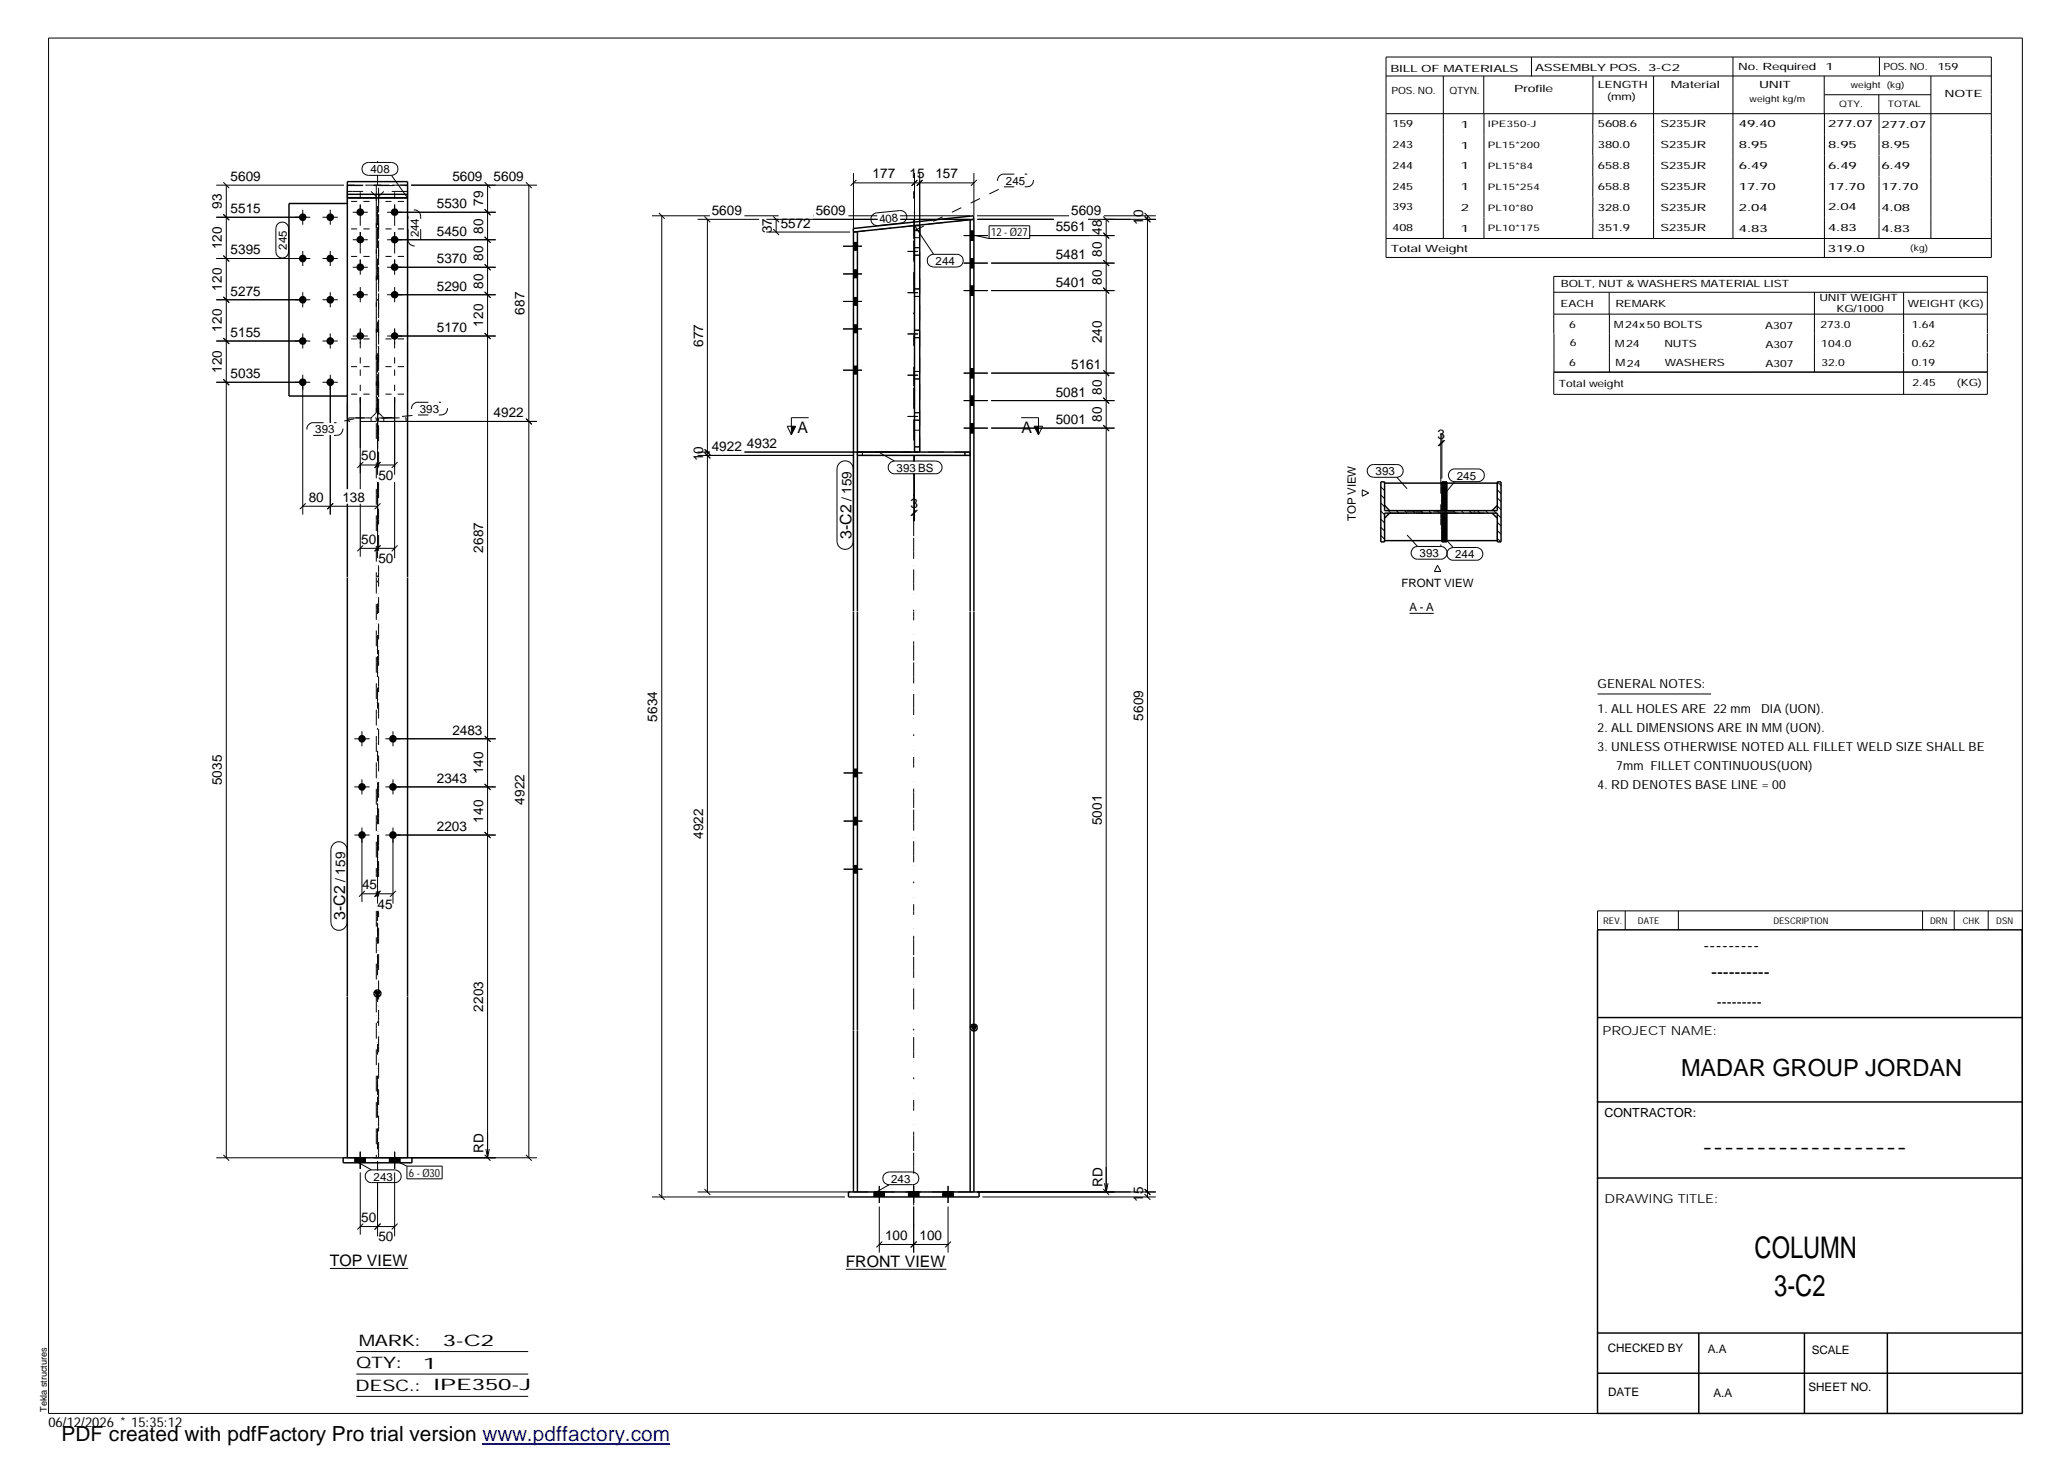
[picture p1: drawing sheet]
<svg xmlns="http://www.w3.org/2000/svg" width="420mm" height="297mm" viewBox="0 0 420 297" stroke-linecap="round" stroke-linejoin="round" font-family="sans-serif">
<g fill="none" stroke="#000" stroke-width=".2">
<path d="M9.9 7.7h401v279.5h-401zM281.6 11.6h123v40.7h-123zM281.6 15.4h123M293.2 15.4v33.1M301.5 15.4v7.7M311.1 11.6v3.9M323.6 15.4v16.2M336 15.4v33.1M352.1 11.6v36.9M370.6 15.4v7.7M370.7 19.2h21.6M381.7 19.2v3.9"/>
<path d="M381.8 11.6v3.8M392.3 15.4v33.1M43.9 37.6h26M45.4 37l1.2 1.2M46 37.6v197.6M73.2 39.1v1.2M73.9 33.4l.9-.4h4.7a1.31 1.31 0 0 1 1.4 1.3 1.31 1.31 0 0 1-1.4 1.3h-4.7a1.33 1.33 0 0 1-1.1-.8 1.33 1.33 0 0 1 .2-1.4zM79.5 35.6l3.3 4.6M80.2 39.1v1.2M83.5 37.6h25.6M98.5 37l1.2 1.2M99.1 37.6v197.6"/>
<path d="M106.8 37l1.2 1.2M107.4 37.6v197.6M173.4 37.2h24.5M173.4 35.2v11.2M174 36.6l-1.2 1.1M185.8 35.2v12.4M186.4 36.6l-1.2 1.1M186.9 35.2v12.4M187.5 36.6l-1.2 1.1 1.1-1.1M197.9 35.2v8.6M198.5 36.6l-1.2 1.1M281.6 23.1h123"/>
<path d="M301.5 23.1v25.4M323.6 31.6v4.2M323.6 35.8v4.2M370.7 23.1v29.2M381.8 23.1v25.4M43.9 52.5h19.1M43.9 44.1h19.1M45.4 51.9l1.2 1.2M45.4 43.5l1.2 1.2M56.4 45.5a1.28 1.28 0 0 1 1.4-.3 1.28 1.28 0 0 1 .8 1.2v4.7a1.29 1.29 0 0 1-1.3 1.3 1.29 1.29 0 0 1-1.3-1.3v-4.7l.1-.5zM61.5 42.6v3.1M61.5 51v3"/>
<path d="M61.5 59.4v3M65.5 52.5h3.1M65.5 44.1h3.1M67.1 42.6v3.1M67.1 51v3M67.1 59.4v3M71.3 40.9h1.3M71.3 46.5h1.3M71.3 52.1h1.3M71.7 43.1h3M71.7 48.7h3M71.7 54.3h3"/>
<path d="M71.7 59.9h3M73.2 41.6v4.3M73.2 47.1v4.4M73.2 52.7v3.1M73.2 58.3v3.1M73.8 40.9h1.3M73.8 46.5h1.3M73.8 52.1h1.3M78.3 40.9h1.2M78.3 46.5h1.2M78.3 52.1h1.2M78.7 43.1h22"/>
<path d="M78.7 48.7h22M78.7 54.3h22M78.7 59.9h22M80.2 41.6v4.3M80.2 47.1v4.4M80.2 52.7v3.1M80.2 58.3v3.1M80.8 40.9h1.3M80.8 46.5h1.3M80.8 52.1h1.3M98.5 59.3l1.2 1.2M98.5 53.7l1.2 1.2"/>
<path d="M98.5 48.1l1.2 1.2M98.5 42.5l1.2 1.2M132.5 43.8h11.7M133.9 43.3l1.1 1.1M134.5 43.8v199.4M141.7 44.6h12.5M143.1 44l1.2 1.2M143.7 44.6v197.6M151.3 43.8h6.9M155.7 44.6h22.6M155.7 47.1h17M157.1 46.6l1.2 1.1"/>
<path d="M157.1 44l1.2 1.2M157.7 44.6v2.5M165.2 43.8h.1M171.3 50h3.8M171.3 55.7h3.8M172.4 43.8h5.8M173.4 50.8h.8M173.4 49.3h.8M173.4 56.4h.8M173.4 54.8h.8M177.2 43.7l.6-.4 5-.5a1.28 1.28 0 0 1 1.4 1.1 1.28 1.28 0 0 1-1.2 1.4l-4.6 .5a1.28 1.28 0 0 1-1.3-.6 1.28 1.28 0 0 1 .1-1.5zM182.8 43.8h14.3"/>
<path d="M182.9 44.6h14.3M185.8 45.8l3.9 5.9M188.6 52.2l.8-.5h5a1.29 1.29 0 0 1 1.3 1.3 1.29 1.29 0 0 1-1.3 1.3h-4.7a1.31 1.31 0 0 1-1.1-2.1zM195.8 47.9h4.9M195.8 53.5h4.9M195.8 59h4.9M197.1 48.8h.8M197.1 46.9h.8M197.1 54.4h.8M197.1 52.5h.8M197.1 58.1h.8M198.2 47.9l2.8 .6"/>
<path d="M198.5 43.8h18.7M198.6 44.6h15.5M201 45.9h8.2v2.6h-8.2zM201.4 53.5h25M201.4 59h25M209.1 47.9h17.3M221.1 44.6h13.7M224.2 58.4l1.1 1.2M224.2 52.9l1.1 1.1M224.2 47.3l1.1 1.2M224.2 44l1.1 1.2M224.3 43.8h10.5"/>
<path d="M224.7 44.6v197.6M232.5 44l1.2 1.2-1.1-1.2M232.5 43.3l1.2 1.1M233.1 43.8v199.4M281.6 48.5h123M315.7 59.4h88.1M323.6 40v8.5M326.9 59.4v4.4M368.6 59.4v16.2M386.8 59.4v8.3M43.9 60.9h19.1M43.9 69.3h19.1"/>
<path d="M43.9 77.7h19.1M45.4 77.1l1.2 1.2M45.4 68.7l1.2 1.2M45.4 60.3l1.2 1.2M61.5 67.8v3M61.5 76.1v28.4M65.5 60.9h3.1M65.5 69.3h3.1M65.5 77.7h3.1M67.1 67.8v3M67.1 76.1v9.8M71.3 68.9h1.3"/>
<path d="M71.3 74.5h1.3M71.7 68.3h3M73.2 66.7v4.1M73.2 72.6v1.3M73.2 75.1v1.3M73.2 78.2v1.2M73.8 68.9h1.3M73.8 74.5h1.3M78.3 68.9h1.2M78.3 74.5h1.2M78.7 68.3h22M80.2 66.7v4.1"/>
<path d="M80.2 72.6v1.3M80.2 75.1v1.3M80.2 78.2v1.2M80.8 68.9h1.3M80.8 74.5h1.3M98.5 67.7l1.2 1.2M171.3 61.2h3.8M171.3 66.8h3.8M171.3 75.2h3.8M173.4 62h.8M173.4 60.4h.8M173.4 67.6h.8"/>
<path d="M173.4 66h.8M173.4 76h.8M173.4 74.4h.8M195.8 75.8h4.9M197.1 60h.8M197.1 76.8h.8M197.1 74.9h.8M201.4 75.8h25M224.2 75.2l1.1 1.2M315.7 63.8h88.1M315.7 75.6h88.1h-88M315.7 67.8v7.8"/>
<path d="M327 63.8v11.8M386.8 67.8v3.8M386.8 71.7v8.4M403.8 71.7v8.4h-88.1v-4.5M403.8 67.7v-11.5h-88.1v11.5M403.8 67.8v3.8M67.1 88.4v16.1M71.3 80.1h1.3M73.2 80.7v18.7M73.2 94.5h7M73.8 93.9l-1.2 1.2M73.8 80.1h1.3"/>
<path d="M76.7 80.8v15.7M76.7 97.9v15.5M77.1 85.6h32M77.3 93.9l-1.2 1.2M78.3 80.1h1.2M80.2 80.7v15.8M80.2 97.9v15.5M80.8 93.9l-1.2 1.2M80.8 80.1h1.3M106.8 85l1.2 1.2M141.7 92.5h31.8M141.7 91.8h2.5"/>
<path d="M143.1 91.9l1.2 1.2M143.1 91.3l1.2 1.1M151.3 91.8h33.8M159.9 86.6h1.8l-.9 1.7zM164.3 84.9h-3.5v3.4M170.6 94.1a1.65 1.65 0 0 1 1.8-.3 1.65 1.65 0 0 1 1 1.5v14.7a1.65 1.65 0 0 1-1.7 1.6 1.65 1.65 0 0 1-1.6-1.6v-14.7l.1-.7zM178.8 92l2.9 1.7M180.8 94.1l.9-.4h8.4a1.29 1.29 0 0 1 1.3 1.3 1.29 1.29 0 0 1-1.3 1.3h-8.4a1.28 1.28 0 0 1-1.2-.8 1.28 1.28 0 0 1 .3-1.4zM185.6 92.5v1.3M185.6 96.2v9.7M185.8 92.5v1.3M185.8 96.2v9.7"/>
<path d="M195.8 81.4h4.9M195.8 87h4.9M197.1 82.4h.8M197.1 80.5h.8M197.1 88h.8M197.1 86h.8M201.4 81.4h25M201.4 87h25M207.5 84.9h3.5v3.4M210.1 86.6h1.7l-.8 1.7zM224.2 86.4l1.1 1.2M224.2 80.8l1.1 1.2"/>
<path d="M276.8 99.5l1.3 .6-1.3 .7zM278 94.9l.8-.5h5a1.29 1.29 0 0 1 1.3 1.3 1.29 1.29 0 0 1-1.3 1.3h-4.7a1.31 1.31 0 0 1-1.1-2.1zM280.5 98.9l.8 .8M281.1 97.9l.2 .1M283.8 97l2.1 2.3M292.7 90h.2M292.7 88v9.2M292.9 88v9.2M293.1 97.9l-.2 .1M293.2 97.9l-.3 .3M293.3 89.4l-1.2 1.2M293.4 97.9l-.5 .4"/>
<path d="M293.5 97.9l-.6 .6M293.5 89.4l-1.1 1.2M293.6 97.9l-.7 .7M293.8 97.9l-.9 .8M293.9 97.9l-1 1M294 97.9l-1.1 1.1M294 98.1l-1.1 1.1M294 98.2l-1.1 1.1M294 98.4l-1.1 1M294 98.5l-1.1 1.1M294 98.7l-1.1 1M294 98.8l-1.1 1.1"/>
<path d="M294 99l-1.1 1M294 99.1l-1.1 1M294 99.2l-1.1 1.1M294 99.4l-1.1 1M294 99.5l-1.1 1.1M294 99.6l-1.1 1.1M294 99.8l-1.1 1.1M294 99.9l-1.1 1.1M294.6 95.7l.7-.4h5a1.29 1.29 0 0 1 1.3 1.3 1.29 1.29 0 0 1-1.3 1.3h-4.7a1.31 1.31 0 0 1-1.2-.8 1.31 1.31 0 0 1 .2-1.4zM295.6 97.9l-2.5 2.9M304.2 97.9l.8 .8M304.2 99.5l.8 .8"/>
<path d="M61.5 102.9h15.2M62.1 102.3l-1.2 1.1M67.7 102.3l-1.2 1.1M73.2 102.3v10.8M73.2 111.4h7M73.8 110.8l-1.2 1.2M77.3 102.3l-1.2 1.1M77.3 110.8l-1.2 1.2M80.8 110.8l-1.2 1.2M185.6 104.2h.2M186.2 103.6l-1.2 1.2M186.4 103.6l-1.2 1.2"/>
<path d="M280.5 100.6l.8 .7M280.5 102.2l.8 .8M280.5 103.8l.8 .8M280.5 105.5l.8 .7M280.5 107.1l.8 .8M280.5 108.8l.8 .7M282.1 103.7l.5 .6M283.7 103.7l.5 .6M285.4 103.7l.5 .6M285.9 108.7l2.1 2.3M287 103.7l.5 .6M287.1 111.4l.4-.3 .5-.1h4.7a1.29 1.29 0 0 1 1.3 1.3 1.29 1.29 0 0 1-1.3 1.3h-4.7a1.31 1.31 0 0 1-1.2-.8 1.31 1.31 0 0 1 .3-1.4z"/>
<path d="M288.7 103.7l.4 .6M290.3 103.7l.5 .6M292 103.7l.4 .6M292.1 114.8l.6 1.3h-1.3zM293.1 104.3l-.2 .1M293.2 108.9l2 2.3M293.2 104.3l-.3 .2M293.4 104.3l-.5 .4M293.5 104.3l-.6 .5M293.6 103.7l.5 .6M293.6 104.3l-.7 .6M293.8 104.3l-.9 .8"/>
<path d="M293.9 104.3l-1 .9M294 104.3l-1.1 1.1M294 104.5l-1.1 1M294 104.6l-1.1 1M294 104.8l-1.1 1M294 104.9l-1.1 1M294 105l-1.1 1.1M294 105.2l-1.1 1M294 105.3l-1.1 1.1M294 105.4l-1.1 1.1M294 105.6l-1.1 1M294 105.7l-1.1 1.1"/>
<path d="M294 105.9l-1.1 1M294 106l-1.1 1M294 106.2l-1.1 1M294 106.3l-1.1 1M294 106.5l-1.1 1M294 106.6l-1.1 1M294 106.7l-1.1 1.1M294 106.9l-1.1 1M294 107l-1.1 1.1M294 107.1l-1.1 1.1M294 107.3l-1.1 1M294 107.4l-1.1 1.1"/>
<path d="M294 107.6l-1.1 1M294 107.7l-1.1 1M294 107.9l-1.1 1M294 108l-1.1 1M294 108.1l-1.1 1.1M294 108.3l-1.1 1M294 108.4l-1.1 1.1M294 108.6l-1.1 1M294 108.7l-1.1 1.1M294 108.8l-1.1 1.1M294 109l-1.1 1M294 109.1l-1 1"/>
<path d="M294 109.2l-.9 .9M294 109.4l-.7 .7M294 109.5l-.6 .6M294 109.7l-.5 .4M294 109.8l-.3 .3M294 110l-.2 .1M294 100.1l-1.1 1M294 100.2l-1.1 1.1M294 100.4l-1.1 1M294 100.5l-1.1 1M294 100.7l-1.1 1M294 100.8l-1.1 1"/>
<path d="M294 100.9l-1.1 1.1M294 101.1l-1.1 1M294 101.2l-1.1 1.1M294 101.3l-1.1 1.1M294 101.5l-1.1 1.1M294 101.6l-1.1 1.1M294 101.8l-1.1 1M294 101.9l-1.1 1.1M294 102.1l-1.1 1M294 102.2l-1.1 1M294 102.3l-1.1 1.1M294 102.5l-1.1 1"/>
<path d="M294 102.6l-1.1 1.1M294 102.8l-1 .9M294 102.9l-.9 .8M294 103l-.7 .7M294 103.2l-.6 .5M294 103.3l-.5 .4M294 103.4l-.3 .3M294 103.6l-.2 .1M294.3 111.6l.9-.4h4.8a1.29 1.29 0 0 1 1.3 1.3 1.29 1.29 0 0 1-1.3 1.3h-4.8a1.27 1.27 0 0 1-1.2-.8 1.27 1.27 0 0 1 .3-1.4zM295.3 103.7l.4 .6M296.9 103.7l.5 .6M298.5 103.7l.5 .6"/>
<path d="M300.2 103.7l.5 .6M301.8 103.7l.5 .6M303.5 103.7l.5 .6M304.2 101.2l.8 .7M304.2 102.8l.8 .8M304.2 104.5l.8 .7M304.2 106.1l.8 .8M304.2 107.8l.8 .7M304.2 109.4l.7 .7M286.4 124.6h4.9M72 150.1h3.1M72 159.9h3.1"/>
<path d="M73.5 148.6v3M73.5 158.4v3M78.3 150.1h22.4M78.3 159.9h22.4M79.8 148.6v3M79.8 158.4v3M98.5 159.3l1.2 1.2M98.5 149.5l1.2 1.2-1.1-1.1M171.4 157h3.8M173.4 157.8h.8M173.4 156.3h.8M324.6 141h23"/>
<path d="M67.7 171.5a1.65 1.65 0 0 1 1.8-.4 1.65 1.65 0 0 1 1 1.6v14.7a1.65 1.65 0 0 1-1.6 1.6 1.65 1.65 0 0 1-1.7-1.6v-14.7l.2-.7zM72 169.7h3.1M73.5 168.1v15.2M76.7 170.4v13.2M78.3 169.7h22.4M79.8 168.1v15.5M98.5 169.1l1.2 1.2M171.4 166.8h3.8M171.4 176.6h3.8M173.4 167.6h.8M173.4 166.1h.8M173.4 177.4h.8"/>
<path d="M173.4 175.8h.8M73.5 181.6h6.3M74.1 181l-1.2 1.2M77.3 181l-1.2 1.2M80.4 181l-1.2 1.2M330.2 185.1v3.8M341 185.1v3.8M390.6 185.1v3.8M397 185.1v3.8M403.9 185.1v3.8M410.9 185.1h-86.3v3.8M43.9 235.2h26"/>
<path d="M45.4 234.6l1.2 1.2M72.1 235.2v1M72.5 236l3 1.7M73.2 234v3.5M73.2 238.2v12.7M74.3 235.2v1M74.6 238.1l.9-.4h4.7a1.29 1.29 0 0 1 1.3 1.3 1.29 1.29 0 0 1-1.3 1.3h-4.7a1.28 1.28 0 0 1-1.2-.8 1.28 1.28 0 0 1 .3-1.4zM76.7 235.9v1.9M79.1 235.2v1M80.2 234v3.5M80.2 238.2v13M80.2 235.7l2.5 1.2"/>
<path d="M81.2 235.2v1M82.7 236.9h7.1v2.6h-7.1zM83.5 235.2h25.6M98.5 234.6l1.2 1.2M98.7 233.5l.4 1.7M99.4 233.5l-.3 1.7M106.8 234.6l1.2 1.2M179.7 238.5l1-.4h4.7a1.29 1.29 0 0 1 1.3 1.3 1.29 1.29 0 0 1-1.3 1.3h-4.7a1.27 1.27 0 0 1-1.3-.8 1.27 1.27 0 0 1 .3-1.4zM67 257.7h15.9M73.2 249.2h7M73.8 248.6l-1.2 1.2M76.7 240.2v11"/>
<path d="M77.3 248.6l-1.2 1.2M80.8 248.6l-1.2 1.2M132.5 243.2h39.2M133.9 242.6l1.1 1.2M141.7 242.2h31M143.1 241.6l1.2 1.2M171.8 257.9h20.5M177.6 242.2v1M178.6 240.9v3.5M178.6 245.1v9.4M178.6 252.8h14M179.2 252.3l-1.1 1.1"/>
<path d="M179.7 242.2v1M180.7 240.7l-3 1.7M184.6 242.2v1M185.6 240.9v3.5M185.6 245.1v9.4M186.2 252.3l-1.2 1.1M186.7 242.2v1M191.6 242.2v1M192.6 240.9v3.5M192.6 245.1v9.4M193.2 252.3l-1.2 1.1M193.7 242.2v1"/>
<path d="M198.6 242.2h36.2M199.6 243.2h35.2M224.2 241.6l1.1 1.2M224.4 240.4l.3 1.8M225.1 240.4l-.4 1.8M232.5 242.6l1.2 1.2M232.5 241.6l1.2 1.2-1.1-1.2M72.4 274.6h34.9M72.4 279.2h34.9M72.4 283.7h34.9"/>
</g>
<g fill="#000">
<path d="M160.8 86.6h.9l-.9 1.7zM210.1 86.6h.9v1.7zM76.1 201.5h1.2l-.6 1zM197.3 208.4h1.1l-.5 1z"/>
<path d="M173.4 49.3h.8v1.5h-.8z" fill-rule="evenodd"/>
<path d="M173.4 49.3h.8v1.5h-.8z" fill-rule="evenodd"/>
<path d="M173.4 54.8h.8v1.6h-.8z" fill-rule="evenodd"/>
<path d="M173.4 54.8h.8v1.6h-.8z" fill-rule="evenodd"/>
<path d="M197.1 46.9h.8v1.9h-.8z" fill-rule="evenodd"/>
<path d="M197.1 46.9h.8v1.9h-.8z" fill-rule="evenodd"/>
<path d="M197.1 52.5h.8v1.9h-.8z" fill-rule="evenodd"/>
<path d="M197.1 52.5h.8v1.9h-.8z" fill-rule="evenodd"/>
<path d="M173.4 60.4h.8v1.6h-.8z" fill-rule="evenodd"/>
<path d="M173.4 60.4h.8v1.6h-.8z" fill-rule="evenodd"/>
<path d="M173.4 66h.8v1.6h-.8z" fill-rule="evenodd"/>
<path d="M173.4 66h.8v1.6h-.8z" fill-rule="evenodd"/>
<path d="M173.4 74.4h.8v1.6h-.8z" fill-rule="evenodd"/>
<path d="M173.4 74.4h.8v1.6h-.8z" fill-rule="evenodd"/>
<path d="M197.1 58.1h.8v1.9h-.8z" fill-rule="evenodd"/>
<path d="M197.1 58.1h.8v1.9h-.8z" fill-rule="evenodd"/>
<path d="M197.1 74.9h.8v1.9h-.8z" fill-rule="evenodd"/>
<path d="M197.1 74.9h.8v1.9h-.8z" fill-rule="evenodd"/>
<path d="M197.1 80.5h.8v1.9h-.8z" fill-rule="evenodd"/>
<path d="M197.1 80.5h.8v1.9h-.8z" fill-rule="evenodd"/>
<path d="M197.1 86h.8v2h-.8z" fill-rule="evenodd"/>
<path d="M197.1 86h.8v2h-.8z" fill-rule="evenodd"/>
<path d="M173.4 156.3h.8v1.5h-.8z" fill-rule="evenodd"/>
<path d="M173.4 156.3h.8v1.5h-.8z" fill-rule="evenodd"/>
<path d="M173.4 166.1h.8v1.5h-.8z" fill-rule="evenodd"/>
<path d="M173.4 166.1h.8v1.5h-.8z" fill-rule="evenodd"/>
<path d="M173.4 175.8h.8v1.6h-.8z" fill-rule="evenodd"/>
<path d="M173.4 175.8h.8v1.6h-.8z" fill-rule="evenodd"/>
<path d="M72.1 235.2h2.2v1h-2.2z" fill-rule="evenodd"/>
<path d="M72.1 235.2h2.2v1h-2.2z" fill-rule="evenodd"/>
<path d="M72.1 235.2h2.2v1h-2.2z" fill-rule="evenodd"/>
<path d="M79.1 235.2h2.1v1h-2.1z" fill-rule="evenodd"/>
<path d="M79.1 235.2h2.1v1h-2.1z" fill-rule="evenodd"/>
<path d="M79.1 235.2h2.1v1h-2.1z" fill-rule="evenodd"/>
<path d="M177.6 242.2h2.1v1h-2.1z" fill-rule="evenodd"/>
<path d="M177.6 242.2h2.1v1h-2.1z" fill-rule="evenodd"/>
<path d="M184.6 242.2h2.1v1h-2.1z" fill-rule="evenodd"/>
<path d="M184.6 242.2h2.1v1h-2.1z" fill-rule="evenodd"/>
<path d="M191.6 242.2h2.1v1h-2.1z" fill-rule="evenodd"/>
<path d="M191.6 242.2h2.1v1h-2.1z" fill-rule="evenodd"/>
<circle cx="61.5" cy="52.5" r=".78"/>
<circle cx="61.5" cy="44.1" r=".78"/>
<circle cx="67.1" cy="52.5" r=".78"/>
<circle cx="67.1" cy="44.1" r=".78"/>
<circle cx="73.2" cy="59.9" r=".76"/>
<circle cx="73.2" cy="48.7" r=".76"/>
<circle cx="73.2" cy="54.3" r=".76"/>
<circle cx="73.2" cy="43.1" r=".76"/>
<circle cx="80.2" cy="59.9" r=".76"/>
<circle cx="80.2" cy="48.7" r=".76"/>
<circle cx="80.2" cy="43.1" r=".76"/>
<circle cx="80.2" cy="54.3" r=".76"/>
<circle cx="61.5" cy="69.3" r=".78"/>
<circle cx="61.5" cy="60.9" r=".78"/>
<circle cx="61.5" cy="77.7" r=".78"/>
<circle cx="67.1" cy="69.3" r=".78"/>
<circle cx="67.1" cy="60.9" r=".78"/>
<circle cx="67.1" cy="77.7" r=".78"/>
<circle cx="73.2" cy="68.2" r=".76"/>
<circle cx="80.2" cy="68.2" r=".76"/>
<circle cx="73.5" cy="159.9" r=".76"/>
<circle cx="73.5" cy="150.1" r=".76"/>
<circle cx="79.8" cy="159.9" r=".78"/>
<circle cx="79.8" cy="150.1" r=".78"/>
<circle cx="73.5" cy="169.7" r=".76"/>
<circle cx="79.8" cy="169.7" r=".78"/>
</g>
<g fill="none" stroke="#000" stroke-width=".2" stroke-dasharray="2.1 2.1" stroke-linecap="butt">
<path d="M204 38h4.7M204 35.4h4.7M204 35.4a1.29 1.29 0 0 0-1.4 1.3 1.29 1.29 0 0 0 1.4 1.3M208.7 38a1.29 1.29 0 0 0 1.3-1.3 1.29 1.29 0 0 0-1.3-1.3M82.9 48.7v-4.8M82.9 48.7a1.29 1.29 0 0 0 1.3 1.3 1.29 1.29 0 0 0 1.3-1.3M85.5 48.7v-4.8M85.5 43.9a1.29 1.29 0 0 0-1.3-1.3 1.29 1.29 0 0 0-1.3 1.3M184.4 51.1h3.5M184.4 59.5h3.5M185.8 51.8h1.1M185.8 50.3h1.1"/>
<path d="M185.8 58.7h1.1M185.8 46.8l18.2-8.8M184.4 67.8h3.5M184.4 76.2h3.5M185.8 60.2h1.1M185.8 68.6h1.1M185.8 67.1h1.1M185.8 77h1.1M185.8 75.5h1.1M63.6 88.5h4.8M63.6 85.9h4.8M63.6 85.9a1.29 1.29 0 0 0-1.3 1.3 1.29 1.29 0 0 0 1.3 1.3"/>
<path d="M68.4 88.5a1.29 1.29 0 0 0 1.3-1.3 1.29 1.29 0 0 0-1.3-1.3M72 85.1l-3.6 .8M77.5 85l7.4-.7M84.9 84.3h4.7M84.9 81.7h4.7M84.9 81.7a1.29 1.29 0 0 0-1.3 1.3 1.29 1.29 0 0 0 1.3 1.3M89.6 84.3a1.29 1.29 0 0 0 1.3-1.3 1.29 1.29 0 0 0-1.3-1.3M184.4 84.6h3.5M185.8 85.4h1.1M185.8 83.8h1.1"/>
</g>
<g fill="none" stroke="#000" stroke-width=".3">
<path d="M70.6 39.5h12.2M70.6 40.2h12.2M70.6 41.3h-11.9v39.2h11.9M173.4 47.1v77.1M174.2 47.1v77.1M197.9 44.6h-.8v79.6M197.9 44.6l-24.5 2.5M197.9 44.6v79.6M197.9 44.6l-.1-.8-24.4 2.6v.7M70.6 99.4v-62.5h12.2v80.4M174.2 91.8h22.9M174.2 92.5h22.9"/>
<path d="M185.8 91.8v-46h1.1v46M280.5 97.9h.8v5.8h22.9v-5.8h.8v12.2h-.8v-5.8h-22.9v5.8h-.8zM281.3 98.2h11.6M294 98.2h10.2M70.6 102.3v15M70.6 117.4v117.8M82.8 117.4v117.8M281.3 109.8h11.6M281.3 102.7l1 1M282.3 104.3l-1 1M292.9 103.7v-5.8h1.1v5.8M292.9 104.3v5.8h1.1v-5.8"/>
<path d="M294 109.8h10.2M303.1 104.3l1.1 1M304.2 102.7l-1.1 1M173.4 124.3v117.9M174.2 124.3v117.9M197.1 124.3v117.9M197.9 124.3v117.9M324.6 188.9h86.2l.1 98.3h-86.3zM76.1 201.5h1.2l-.6 1zM197.3 208.4h1.1l-.5 1zM324.6 206.7h86.3M69.7 235.2h14v1h-14z"/>
<path d="M324.6 239.3h86.3M324.6 223.9h86.3M172.4 242.2h26.5v1h-26.5zM324.6 270.8h86.3M324.6 279h86.3M345.1 270.8v16.4M366.6 270.8v16.4M383.5 270.8v16.4"/>
<circle cx="76.7" cy="201.8" r=".69"/>
<circle cx="197.9" cy="208.8" r=".69"/>
</g>
<g fill="none" stroke="#000" stroke-width=".2" stroke-dasharray="1.1 0 2.1 .7 0 1.4" stroke-linecap="butt">
<path d="M70.6 37.7h5.9M70.6 37.6h12.2M70.6 38.9h4.8M75.4 38.9l1.1 1M76.5 37.7v53.3M76.5 39.9v43.9M76.9 37.7h5.9M76.9 39.9v43.9M78 38.9l-1.1 1M82.8 37.6h-12.2M82.8 38.9h-4.8M70.6 40.2v-2.6"/>
<path d="M70.6 40.1h5.9M70.6 41.3v-2.4M76.9 40.1h5.9M82.8 40.2v-2.6M185.8 46.8h1.1M186.9 45.8v46M186.9 48.3h-1.1M186.9 45.8h-1.1M186.9 46.8h-1.1M197.1 44.6l-22.9 2.5M70.6 84.9v-4.4M70.9 85.6v-.7"/>
<path d="M70.9 84.9h5.6M75.4 84.9v.7M75.4 84.9h-4.8M76.5 94v13.9M76.5 85.6h-5.6M76.5 84.9v.7M76.5 83.8l-1.1 1.1M76.9 95v-57.3M76.9 84.9h5.6M76.9 85.6v-.7M76.9 83.8l1.1 1.1M78 84.9v.7"/>
<path d="M78 84.9h4.8M82.5 84.9v.7M82.5 85.6h-5.6M82.8 84.9v-46M174.2 92.5v-.7M174.2 92.5h22.9M175.2 92.5v-.7M185.8 91.8h1.1M185.8 90.8h1.1M185.8 91.8v-46M186.9 91.8h-1.1M186.9 87.4h-1.1"/>
<path d="M196 92.5v-.7M197.1 91.8v.7M197.1 92.5v-.7M197.1 91.8h-22.9M294 98.2h-1.1M304.2 98.2v4.5M76.5 110.9v6.4M76.5 117.4v60.8M76.9 117.3v-2.4M76.9 111.9v-14M281.3 109.8v-4.5M281.3 102.7v-4.5"/>
<path d="M282.3 104.3h20.8M282.3 103.7h20.8M292.9 109.8h1.1M292.9 105.3h1.1M292.9 102.7h1.1M304.2 109.8v-4.5M76.9 178.2v-60.8M76.5 185.1v17.3M76.5 181.1v1M76.9 182.1v-1M76.5 202.5v32.7M76.9 202.4v-17.3"/>
<path d="M70.6 235.2h12.2M76.9 235.2v-32.7M197.9 242.2h-24.5"/>
</g>
<g fill="none" stroke="#000" stroke-width=".2" stroke-dasharray=".4 3.2 0 .7 1.4 0 2.8 .7 0 1.4 1.4 0 2.8" stroke-linecap="butt">
<path d="M76.7 33.1v-1.2M76.7 95v-1M76.7 91v-55.5M185.6 93.8v-55M76.7 117.3v-2.4M76.7 111.9v-1M76.7 107.9v-10M185.6 100.7v-4.5M292.7 111v-14M299.7 104h-13.9M185.6 124.2v-20.5M76.7 178.2v-60.8"/>
<path d="M76.7 182.1v-1M76.7 202.4v-17.3M185.6 209.4v-85.1M76.7 237.8v-35.3M76.7 242.2v-2M185.6 249.2v-39.8"/>
</g>
<path d="M98 293.3h38.2" fill="none" stroke="#00f" stroke-width=".3"/>
<g font-size="6.1">
<text x="356.5" y="255.5">COLUMN</text>
<text x="360.5" y="263.3">3-C2</text>
</g>
<text font-size="4.8" x="341.5" y="218.6">MADAR GROUP JORDAN</text>
<text font-size="4.2" x="12.5" y="292.7">PDF created with pdfFactory Pro trial version www.pdffactory.com</text>
<g font-size="3.6">
<text x="346.1" y="193.2">---------</text>
<text x="347.7" y="198.6">----------</text>
<text x="345.8" y="234.2">-------------------</text>
</g>
<g font-size="3.2">
<text x="162" y="88">A</text>
<text x="207.6" y="88">A</text>
<text x="173" y="109.5" transform="rotate(-90 173 109.5)">3-C2</text>
<text x="70.1" y="187" transform="rotate(-90 70.1 187)">3-C2</text>
<text x="67" y="257.2">TOP VIEW</text>
<text x="171.8" y="257.4">FRONT VIEW</text>
<text x="72.9" y="273.5">MARK:</text>
<text x="90" y="273.5">3-C2</text>
<text x="72.4" y="278">QTY:</text>
<text x="86" y="278.1">1</text>
<text x="72.2" y="282.6">DESC.:</text>
<text x="88.1" y="282.4">IPE350-J</text>
</g>
<text font-size="3" x="348.8" y="204.5">---------</text>
<g font-size="2.8">
<text x="46.9" y="36.8">5609</text>
<text x="91.9" y="36.8">5609</text>
<text x="98.2" y="41.9" transform="rotate(-90 98.2 41.9)">79</text>
<text x="100.3" y="36.8">5609</text>
<text x="177.3" y="36.2">177</text>
<text x="184.8" y="36.2">15</text>
<text x="190" y="36.2">157</text>
<text x="45" y="42.4" transform="rotate(-90 45 42.4)">93</text>
<text x="46.9" y="43.3">5515</text>
<text x="88.8" y="47.9">5450</text>
<text x="88.8" y="42.3">5530</text>
<text x="98.2" y="47.4" transform="rotate(-90 98.2 47.4)">80</text>
<text x="144.6" y="43.7">5609</text>
<text x="156.8" y="47.4" transform="rotate(-90 156.8 47.4)">37</text>
<text x="158.6" y="46.3">5572</text>
<text x="165.7" y="43.7">5609</text>
<text x="214.5" y="47">5561</text>
<text x="217.6" y="43.7">5609</text>
<text x="223.9" y="47.8" transform="rotate(-90 223.9 47.8)">48</text>
<text x="232.2" y="45.7" transform="rotate(-90 232.2 45.7)">10</text>
<text x="45" y="50.7" transform="rotate(-90 45 50.7)">120</text>
<text x="46.9" y="51.7">5395</text>
<text x="88.8" y="53.5">5370</text>
<text x="98.2" y="53" transform="rotate(-90 98.2 53)">80</text>
<text x="214.5" y="52.6">5481</text>
<text x="223.9" y="52.2" transform="rotate(-90 223.9 52.2)">80</text>
<text x="45" y="59" transform="rotate(-90 45 59)">120</text>
<text x="88.8" y="59">5290</text>
<text x="98.2" y="58.6" transform="rotate(-90 98.2 58.6)">80</text>
<text x="214.5" y="58.2">5401</text>
<text x="223.9" y="57.8" transform="rotate(-90 223.9 57.8)">80</text>
<text x="46.9" y="60.1">5275</text>
<text x="106.6" y="64" transform="rotate(-90 106.6 64)">687</text>
<text x="45" y="67.4" transform="rotate(-90 45 67.4)">120</text>
<text x="46.9" y="68.4">5155</text>
<text x="88.8" y="67.4">5170</text>
<text x="98.2" y="66.4" transform="rotate(-90 98.2 66.4)">120</text>
<text x="142.8" y="70.5" transform="rotate(-90 142.8 70.5)">677</text>
<text x="223.9" y="69.8" transform="rotate(-90 223.9 69.8)">240</text>
<text x="45" y="75.8" transform="rotate(-90 45 75.8)">120</text>
<text x="46.9" y="76.8">5035</text>
<text x="217.6" y="75">5161</text>
<text x="214.5" y="80.6">5081</text>
<text x="223.9" y="80.2" transform="rotate(-90 223.9 80.2)">80</text>
<text x="100.3" y="84.8">4922</text>
<text x="214.5" y="86.2">5001</text>
<text x="223.9" y="85.8" transform="rotate(-90 223.9 85.8)">80</text>
<text x="292.1" y="89.1">3</text>
<text x="73.4" y="93.5">50</text>
<text x="142.8" y="93.8" transform="rotate(-90 142.8 93.8)">10</text>
<text x="144.6" y="91.7">4922</text>
<text x="151.8" y="91">4932</text>
<text x="62.7" y="101.9">80</text>
<text x="69.6" y="101.9">138</text>
<text x="76.9" y="97.5">50</text>
<text x="173" y="101.8" transform="rotate(-90 173 101.8)">/ 159</text>
<text x="185" y="103.3">3</text>
<text x="73.4" y="110.5">50</text>
<text x="98.2" y="112.3" transform="rotate(-90 98.2 112.3)">2687</text>
<text x="76.9" y="114.5">50</text>
<text x="91.9" y="149.3">2483</text>
<text x="133.5" y="146.6" transform="rotate(-90 133.5 146.6)">5634</text>
<text x="232.2" y="146.5" transform="rotate(-90 232.2 146.5)">5609</text>
<text x="45" y="159.5" transform="rotate(-90 45 159.5)">5035</text>
<text x="88.8" y="159">2343</text>
<text x="98.2" y="157.3" transform="rotate(-90 98.2 157.3)">140</text>
<text x="98.2" y="167.1" transform="rotate(-90 98.2 167.1)">140</text>
<text x="106.6" y="163.5" transform="rotate(-90 106.6 163.5)">4922</text>
<text x="223.9" y="167.7" transform="rotate(-90 223.9 167.7)">5001</text>
<text x="88.8" y="168.8">2203</text>
<text x="142.8" y="170.5" transform="rotate(-90 142.8 170.5)">4922</text>
<text x="70.1" y="179.1" transform="rotate(-90 70.1 179.1)">/ 159</text>
<text x="73.6" y="180.7">45</text>
<text x="76.7" y="184.6">45</text>
<text x="98.2" y="205.6" transform="rotate(-90 98.2 205.6)">2203</text>
<text x="98.3" y="234.2" transform="rotate(-90 98.3 234.2)">RD</text>
<text x="224" y="241.2" transform="rotate(-90 224 241.2)">RD</text>
<text x="232.2" y="244.2" transform="rotate(-90 232.2 244.2)">15</text>
<text x="73.4" y="248.2">50</text>
<text x="179.8" y="251.9">100</text>
<text x="186.8" y="251.9">100</text>
<text x="76.9" y="252.2">50</text>
<text x="9.8" y="290">06/12/2026 * 15:35:12</text>
</g>
<g font-size="2.5">
<text x="324.6" y="139.9">GENERAL NOTES:</text>
<text x="324.6" y="148.7">2. ALL DIMENSIONS ARE IN MM (UON).</text>
<text x="324.6" y="144.9">1. ALL HOLES ARE 22 mm</text>
<text x="357.8" y="144.9">DIA (UON).</text>
<text x="324.6" y="152.5">3. UNLESS OTHERWISE NOTED ALL FILLET WELD SIZE SHALL BE</text>
<text x="324.6" y="160.2">4. RD DENOTES BASE LINE = 00</text>
<text x="328.4" y="156.4">7mm FILLET CONTINUOUS(UON)</text>
<text x="325.6" y="210.3">PROJECT NAME:</text>
<text x="326" y="226.9">CONTRACTOR:</text>
<text x="326" y="244.4">DRAWING TITLE:</text>
</g>
<g font-size="2.4">
<text x="326.7" y="274.7">CHECKED BY</text>
<text x="347" y="275">A.A</text>
<text x="368.1" y="275.1">SCALE</text>
<text x="326.7" y="283.6">DATE</text>
<text x="348.1" y="283.9">A.A</text>
<text x="367.5" y="282.6">SHEET NO.</text>
</g>
<g font-size="2.3">
<text x="75.3" y="35.2">408</text>
<text x="204.4" y="37.5">245</text>
<text x="178.7" y="45.4" transform="rotate(-6 178.7 45.4)">408</text>
<text x="58.3" y="50.7" transform="rotate(-90 58.3 50.7)">245</text>
<text x="85.1" y="48.2" transform="rotate(-90 85.1 48.2)">244</text>
<text x="190.1" y="53.8">244</text>
<text x="201.4" y="48">12 - Ø27</text>
<text x="85.3" y="83.9">393</text>
<text x="64.1" y="88">393</text>
<text x="182.2" y="95.8">393 BS</text>
<text x="279.5" y="96.5">393</text>
<text x="296" y="97.4">245</text>
<text x="275.5" y="105.9" transform="rotate(-90 275.5 105.9)">TOP VIEW</text>
<text x="288.4" y="113.2">393</text>
<text x="295.7" y="113.4">244</text>
<text x="284.7" y="119.2">FRONT VIEW</text>
<text x="286.4" y="124.1">A - A</text>
<text x="75.9" y="239.9">243</text>
<text x="83.1" y="239.1">6 - Ø30</text>
<text x="181.1" y="240.3">243</text>
</g>
<g font-size="2">
<text x="282.5" y="14.6">BILL OF MATERIALS</text>
<text x="311.9" y="14.4">ASSEMBLY POS.</text>
<text x="324.6" y="17.9">LENGTH</text>
<text x="334.9" y="14.4">3-C2</text>
<text x="339.5" y="17.9">Material</text>
<text x="353.1" y="14.2">No. Required</text>
<text x="357.4" y="17.9">UNIT</text>
<text x="370.9" y="14.2">1</text>
<text x="382.7" y="14.2">POS. NO.</text>
<text x="393.7" y="14.3">159</text>
<text x="282.7" y="19.1">POS. NO.</text>
<text x="294.5" y="19">QTYN.</text>
<text x="307.6" y="18.7">Profile</text>
<text x="326.5" y="20.4">(mm)</text>
<text x="395.1" y="19.6">NOTE</text>
<text x="282.9" y="25.8">159</text>
<text x="296.8" y="26">1</text>
<text x="324.7" y="25.9">5608.6</text>
<text x="337.4" y="25.9">S235JR</text>
<text x="353.3" y="25.9">49.40</text>
<text x="371.4" y="25.9">277.07</text>
<text x="382.3" y="25.9">277.07</text>
<text x="282.9" y="30">243</text>
<text x="282.9" y="34.3">244</text>
<text x="296.8" y="30.2">1</text>
<text x="296.8" y="34.4">1</text>
<text x="324.7" y="30.1">380.0</text>
<text x="324.7" y="34.4">658.8</text>
<text x="337.4" y="30.1">S235JR</text>
<text x="337.4" y="34.3">S235JR</text>
<text x="353.3" y="30.1">8.95</text>
<text x="353.3" y="34.4">6.49</text>
<text x="371.4" y="30.1">8.95</text>
<text x="371.4" y="34.3">6.49</text>
<text x="382.3" y="30.2">8.95</text>
<text x="382.3" y="34.4">6.49</text>
<text x="282.9" y="38.5">245</text>
<text x="296.8" y="38.6">1</text>
<text x="324.7" y="38.6">658.8</text>
<text x="337.4" y="38.6">S235JR</text>
<text x="353.3" y="38.6">17.70</text>
<text x="371.4" y="38.6">17.70</text>
<text x="382.3" y="38.6">17.70</text>
<text x="282.9" y="42.7">393</text>
<text x="282.9" y="46.9">408</text>
<text x="296.8" y="42.9">2</text>
<text x="296.8" y="47.1">1</text>
<text x="324.7" y="42.8">328.0</text>
<text x="324.7" y="47">351.9</text>
<text x="337.4" y="42.8">S235JR</text>
<text x="337.4" y="47">S235JR</text>
<text x="353.3" y="42.8">2.04</text>
<text x="353.3" y="47.1">4.83</text>
<text x="371.4" y="42.7">2.04</text>
<text x="371.4" y="47">4.83</text>
<text x="382.3" y="42.9">4.08</text>
<text x="382.3" y="47.1">4.83</text>
<text x="282.6" y="51.3">Total Weight</text>
<text x="371.4" y="51.2">319.0</text>
<text x="317.1" y="58.4">BOLT, NUT &amp; WASHERS MATERIAL LIST</text>
<text x="317.1" y="62.5">EACH</text>
<text x="328.2" y="62.4">REMARK</text>
<text x="369.7" y="61.2">UNIT WEIGHT</text>
<text x="373.1" y="63.4">KG/1000</text>
<text x="387.6" y="62.3">WEIGHT (KG)</text>
<text x="318.8" y="66.6">6</text>
<text x="318.9" y="70.3">6</text>
<text x="327.9" y="66.7">M24x50 BOLTS</text>
<text x="328.1" y="70.5">M24</text>
<text x="338.2" y="70.5">NUTS</text>
<text x="358.6" y="66.7">A307</text>
<text x="358.7" y="70.7">A307</text>
<text x="369.9" y="66.7">273.0</text>
<text x="370" y="70.4">104.0</text>
<text x="388.4" y="66.6">1.64</text>
<text x="388.4" y="70.5">0.62</text>
<text x="318.8" y="74.5">6</text>
<text x="328.3" y="74.5">M24</text>
<text x="338.2" y="74.5">WASHERS</text>
<text x="358.7" y="74.7">A307</text>
<text x="370.1" y="74.3">32.0</text>
<text x="388.4" y="74.5">0.19</text>
<text x="316.7" y="78.6">Total weight</text>
<text x="388.6" y="78.5">2.45</text>
<text x="397.6" y="78.4">(KG)</text>
</g>
<g font-size="1.9">
<text x="325.7" y="187.8">REV.</text>
<text x="332.8" y="187.6">DATE</text>
<text x="360.3" y="187.7">DESCRIPTION</text>
<text x="392.1" y="187.6">DRN</text>
<text x="398.8" y="187.6">CHK</text>
<text x="405.6" y="187.7">DSN</text>
<text x="9.5" y="286.8" transform="rotate(-90 9.5 286.8)">Tekla structures</text>
</g>
<g font-size="1.8">
<text x="376" y="17.9">weight (kg)</text>
<text x="355.5" y="20.7">weight kg/m</text>
<text x="373.6" y="21.7">QTY.</text>
<text x="383.5" y="21.8">TOTAL</text>
<text x="302.3" y="25.9">IPE350-J</text>
<text x="302.3" y="30.1">PL15*200</text>
<text x="302.3" y="34.3">PL15*84</text>
<text x="302.3" y="38.6">PL15*254</text>
<text x="302.3" y="42.8">PL10*80</text>
<text x="302.3" y="47">PL10*175</text>
<text x="388.1" y="50.9">(kg)</text>
</g>
</svg>
